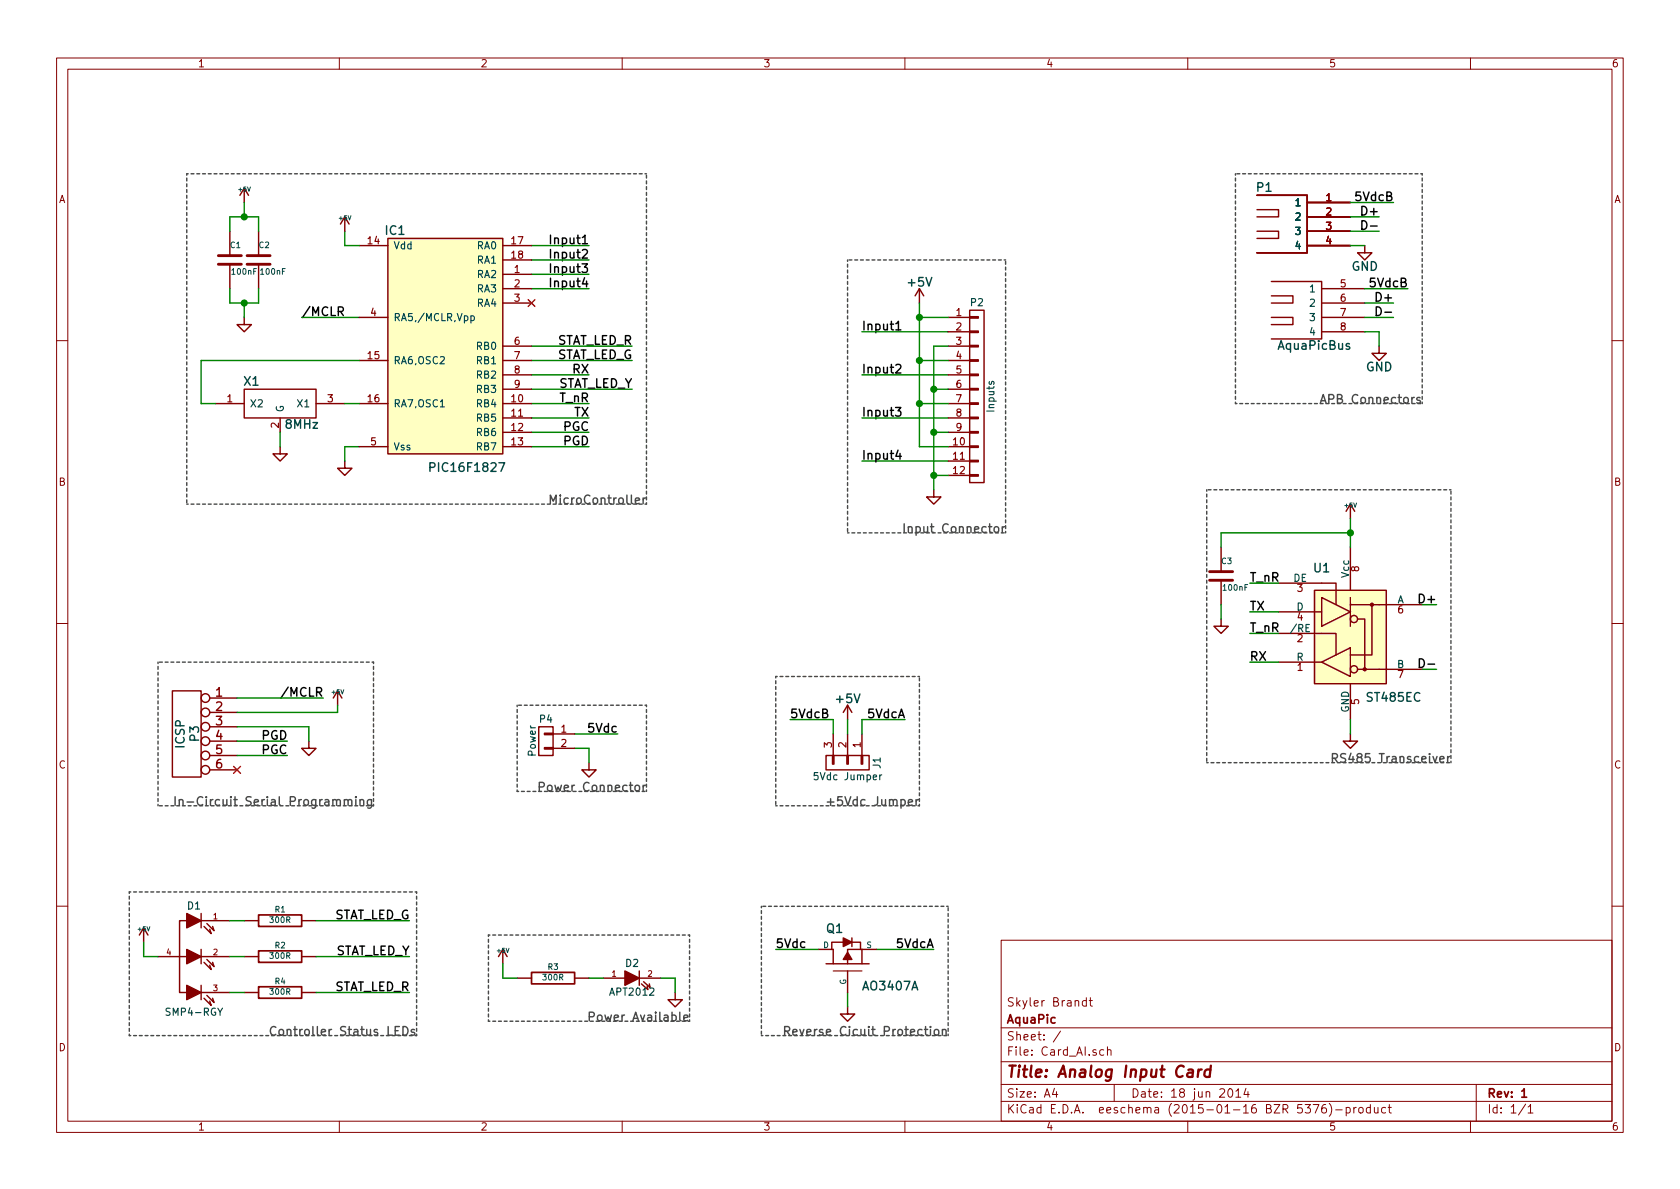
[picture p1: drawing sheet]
<svg xmlns="http://www.w3.org/2000/svg" width="297mm" height="210mm" viewBox="0 0 297 210" stroke-linecap="round" stroke-linejoin="round" font-family="sans-serif">
<g fill="none" stroke="#840000" stroke-width=".18">
<path d="M10 10.3h277v189.9h-277zM12 12.2h273v186.1h-273zM60 10.3v1.9M110 10.3v1.9M160 10.3v1.9M210 10.3v1.9M260 10.3v1.9M10 60.2h2M285 60.2h2M10 110.3h2M285 110.3h2M10 160.2h2"/>
<path d="M177 166.3h108v32h-108zM192.1 177l-.5-.1-.2 .3v.6l.2 .1 .5-.1M192.1 176.4v1.5M192.6 176.9h.5M192.8 176.4v1.3l.3 .2M285 160.2h2M60 198.3v1.9M110 198.3v1.9M160 198.3v1.9M177 194.8h108M177 191.8h108M177 187.8h108"/>
<path d="M177 181.8h108M186.4 192.5l-.3 1h.9M186.8 193v1M187.5 182.3l-1.3 2M195.1 185.7l-.4-.1-.3 .3 .1 .6 .2 .1 .4-.1M195.8 185.7l.2-.1 .4 .1v.9M195.8 185.1v1.5M197 191.8v3M210 198.3v1.9M217.2 192.7l.2-.2a.81 .81 0 0 1 .6 .6 .81 .81 0 0 1-.2 .8l-.2 .1a.79 .79 0 0 1-.4-1.3zM218.5 193l.4-.5v1.5M218.5 194h.9"/>
<path d="M220.3 192.5l-.4 1h1M220.6 193v1M232.2 195.3h1l-.7 1.5M234.4 195.3a.59 .59 0 0 0-.7 .7l.1 .7 .2 .1 .5-.1v-.5l-.1-.2-.4-.1-.3 .3M235 195.1a1.71 1.71 0 0 1 0 2.3M236.2 196.3h1.1M238 195.9l.5-.1 .2 .3-.1 .6h-.6M238 195.8v1.5M239.4 195.8v1M239.8 195.8l-.4 .3M240.3 196l.2-.2 .4 .2 .1 .5-.1 .2-.4 .1-.2-.1zM242.3 195.9l-.4-.1-.3 .3 .1 .6 .2 .1 .4-.1"/>
<path d="M242.3 195.3v1.5M243 195.8l.1 .9 .3 .1 .2-.1M243.6 195.8v1M245 195.9l-.4-.1-.3 .3v.6l.3 .1 .4-.1M245.4 195.8h.6M245.6 195.3v1.3l.4 .2M260 198.3v1.9M261 191.8v6.5M269.7 195.2l-1.2 2M270.2 195.8l.4-.5v1.5M270.2 196.8h.8"/>
</g>
<path d="M45.7 161.8h7.6v2h-7.6zM45.7 168.1h7.6v2.1h-7.6zM45.7 174.5h7.6v2h-7.6zM94 172h7.6v2h-7.6zM269.1 194h.8" fill="none" stroke="#840000" stroke-width=".3"/>
<path d="M210.1 189.2h.8l-.1 1.2M210.9 189.6l-.7 .1a.4 .4 0 0 0-.3 .3 .4 .4 0 0 0 .2 .4l.7-.1M211.9 189.1l-.1 1.3M212.5 189.1a.54 .54 0 0 0-.6 .4M214 189.2a.7 .7 0 0 0-1 .3v.8l.3 .1 .6-.1M214.1 188.4l-.2 2" fill="none" stroke="#840000" stroke-width=".41"/>
<g fill="none" stroke="#840000" stroke-width=".25">
<path d="M43.2 33.3l-.8 1.2M43.2 33.3v2.5M43.2 33.3l.7 1.2M61 38.3l-.8 1.3M61 38.3v2.6M61 38.3l.7 1.3M222.2 34.5h8.9v10.2h-8.9M222.2 37.1h3.9v1.2h-3.9M231.1 35.8h7.7M231.1 38.3h7.7M40.6 40.9v4.3M40.6 46.7v4.3"/>
<path d="M43.2 56.1v1.3h1.2l-1.2 1.3-1.3-1.3h1.3M45.7 40.9v4.3M45.7 46.7v4.3M63.5 43.4h5.1M63.5 56.1h5.1M68.6 42.2h20.3v38.1h-20.3zM88.9 43.4h5.1M88.9 51h5.1M88.9 53.6h5.1M88.9 48.5h5.1M88.9 46h5.1M162.6 51l-.8 1.3"/>
<path d="M162.6 51v2.6M162.6 51l.7 1.3M167.6 56.1h3.8M167.6 58.7h3.8M171.4 54.9h2.6v30.4h-2.6zM171.4 58.5h1.6v.3h-1.6zM171.4 56h1.6v.3h-1.6zM222.2 40.9h3.9v1.3h-3.9M224.8 56.1h3.8v1.3h-3.8M224.8 52.3h3.8v1.3h-3.8M224.8 49.8h8.9v10.1h-8.9M231.1 40.9h7.7"/>
<path d="M231.1 43.4h7.7M233.7 51h7.6M233.7 53.6h7.6M233.7 56.1h7.6M233.7 58.7h7.6M241.3 43.4v1.3h1.3l-1.3 1.3-1.3-1.3h1.3M38.1 71.4h5.1M43.2 68.8h12.7v5.1h-12.7zM49.5 79v1.3h1.3l-1.3 1.2-1.2-1.2h1.2M49.5 73.9v2.5M55.9 71.4h5.1M63.5 71.4h5.1"/>
<path d="M63.5 79h5.1M63.5 63.7h5.1M88.9 71.4h5.1M88.9 79h5.1M88.9 61.2h5.1M88.9 63.7h5.1M88.9 66.3h5.1M88.9 68.8h5.1M88.9 73.9h5.1M88.9 76.4h5.1M167.6 71.4h3.8M167.6 79h3.8"/>
<path d="M167.6 61.2h3.8M167.6 63.7h3.8M167.6 66.3h3.8M167.6 68.8h3.8M167.6 73.9h3.8M167.6 76.4h3.8M171.4 78.9h1.6v.2h-1.6zM171.4 76.3h1.6v.3h-1.6zM171.4 73.8h1.6v.2h-1.6zM171.4 71.2h1.6v.3h-1.6zM171.4 68.7h1.6v.3h-1.6zM171.4 66.2h1.6v.2h-1.6z"/>
<path d="M171.4 63.6h1.6v.3h-1.6zM171.4 61.1h1.6v.2h-1.6zM243.8 61.2v1.3h1.3l-1.3 1.2-1.2-1.2h1.2M61 81.5v1.3h1.2l-1.2 1.3-1.3-1.3h1.3M165.1 86.6v1.3h1.3l-1.3 1.2-1.3-1.2h1.3M167.6 81.5h3.8M167.6 84.1h3.8M171.4 83.9h1.6v.3h-1.6zM171.4 81.4h1.6v.3h-1.6zM215.9 96.8v4.3M238.8 89.1v2.6M238.8 96.8v7.6"/>
<path d="M238.8 89.1l-.8 1.3M238.8 89.1l.7 1.3M215.9 109.5v1.2h1.3l-1.3 1.3-1.3-1.3h1.3M215.9 102.6v4.3M226.1 112h10.1v3.8M226.1 103.1h10.1v3.8M226.1 117.1h7.6M226.1 108.2h7.6M232.4 104.4h12.7v16.5h-12.7zM233.7 105.7l5.1 2.5-5.1 2.5zM233.7 117.1l5.1-2.6v5.1zM238.8 106.9h3.8v8.9h-3.8"/>
<path d="M238.8 105.7v5M240 109.5h1.3v8.9h-1.3M241.3 118.4h10.2M242.6 106.9h8.9M30.5 122.2h5.1v15.2h-5.1zM37.1 123.4h4.8M37.1 126h4.8M37.1 128.5h4.8M37.1 131.1h4.8M37.1 133.6h4.8M37.1 136.1h4.8M54.6 131.1v1.2h1.3l-1.3 1.3-1.3-1.3h1.3"/>
<path d="M59.7 122.2l-.8 1.2M59.7 122.2v2.5M59.7 122.2l.8 1.2M95.2 128.5h2.6v5.1h-2.6zM96.3 132.2h1.5v.3h-1.5zM96.3 129.7h1.5v.2h-1.5zM97.8 129.8h3.8M97.8 132.3h3.8M104.1 134.9v1.2h1.3l-1.3 1.3-1.2-1.3h1.2M146 133.6h7.7v2.5h-7.7zM147.2 133.6h.2v1.5h-.2zM147.3 129.8v3.8"/>
<path d="M149.7 133.6h.3v1.5h-.3zM149.9 124.7v2.5M149.9 129.8v3.8M149.9 124.7l-.8 1.3M149.9 124.7l.7 1.3M152.3 133.6h.2v1.5h-.2zM152.4 129.8v3.8M238.8 129.8v1.3h1.2l-1.2 1.2-1.3-1.2h1.3M238.8 120.9v6.3M25.4 164.1l-.8 1.2M25.4 164.1v2.5M25.4 164.1l.8 1.2"/>
<path d="M27.9 169.2h5.1M33 162.8h-1.3v12.7h1.3M35.6 169.2h5M35.6 161.5v2.6M35.6 167.9v2.5M35.6 174.2v2.6M35.6 162.8h5M35.6 175.5h5M36.1 176.5l1.2 1.3-.2-.8M36.1 170.2l1.2 1.2-.2-.7M36.1 163.8l1.2 1.3-.2-.8M36.6 176l1.2 1.3-.2-.8"/>
<path d="M36.6 169.7l1.2 1.2-.2-.7M36.6 163.3l1.2 1.3-.2-.8M43.2 169.2h2.5M43.2 162.8h2.5M43.2 175.5h2.5M53.3 169.2h2.6M53.3 162.8h2.6M53.3 175.5h2.6M88.9 167.9l-.8 1.3M88.9 167.9v2.5M88.9 167.9l.8 1.3M91.4 173h2.6"/>
<path d="M101.6 173h2.5M106.7 173h3.8M113 171.7v2.5M113 173h3.8M113.4 174l1.2 1-.2-.6M113.8 173.6l1.1 1-.1-.6M119.4 175.5v1.3h1.2l-1.2 1.2-1.3-1.2h1.3M144.8 167.9h2.5v2.5M146 170.4h7.7M149.1 166.6h-2v1.3M149.9 178v1.3h1.2l-1.2 1.3-1.3-1.3h1.3M149.9 169.7v.7"/>
<path d="M149.9 171.7v3.8M150.6 166.6h1.5v1.3M150.6 165.9v1.5M152.4 167.9h-2.5v.5M152.4 167.9v2.5M152.4 167.9h2.5"/>
<circle cx="239.4" cy="109.5" r=".63"/>
<circle cx="239.4" cy="118.4" r=".63"/>
<circle cx="36.3" cy="136.1" r=".76"/>
<circle cx="36.3" cy="126" r=".76"/>
<circle cx="36.3" cy="128.5" r=".76"/>
<circle cx="36.3" cy="131.1" r=".76"/>
<circle cx="36.3" cy="133.6" r=".76"/>
<circle cx="36.3" cy="123.4" r=".76"/>
</g>
<path d="M93.4 53l1.2 1.2M94.6 53l-1.2 1.2M41.3 135.5l1.2 1.2M42.5 135.5l-1.2 1.2" fill="none" stroke="#f00" stroke-width=".25"/>
<g fill="none" stroke="#484848" stroke-width=".25">
<path d="M233.5 71.3l.5-1.5 .5 1.5M233.6 70.9h.7M251.1 70.4l-.4-.1-.2 .2 .1 .2 .5 .2v.3h-.6M97.3 89.1v-1.6l.5 1.1 .5-1.1v1.6M113.7 88.1v1M114.1 88.1h-.2l-.2 .3M159.9 92.6v1.6M160.6 93.3l.1-.1a.36 .36 0 0 1 .6 .2v.8M160.6 93.1v1.1M177.6 93.1l-.2 .1-.2 .2M95.4 139.2l.7-.1 .1-.2v-.4l-.3-.2h-.5v1.6M114.1 138.9h-.2l-.2 .3"/>
<path d="M235.6 134.1l.7-.1 .2-.2-.1-.4-.2-.1h-.6v1.5M236 134.1l.5 .7M31 140.9v1.5M31.7 141.5h.1a.36 .36 0 0 1 .6 .1v.8M31.7 141.4v1M33.1 141.8h1.1M35.8 141a.62 .62 0 0 0-.7 0 .62 .62 0 0 0-.2 .8 .58 .58 0 0 0 .3 .5 .58 .58 0 0 0 .6 0M65.7 141.4v1.2l-.3 .3-.4-.1M65.7 141.5a.48 .48 0 0 0-.7 0v.8a.48 .48 0 0 0 .7 0M146.3 141.8h1.1M146.9 141.2v1.2M104.2 179.8l.7-.1 .2-.2-.1-.4-.2-.1h-.6v1.5"/>
<path d="M48.8 181.7a.62 .62 0 0 0-.8 0 .62 .62 0 0 0-.2 .7 .58 .58 0 0 0 .3 .6 .58 .58 0 0 0 .7-.1M49.5 182.1l.3-.1 .3 .3v.5l-.3 .3-.3-.1-.2-.2v-.5zM73.3 182.1l-.4-.1-.2 .3 .1 .2 .5 .1v.4h-.6M120.9 180l.7-.1v-.3l-.5-.1-.2 .2 .1 .7h.6M138.7 182.3h.8l.1-.3-.1-.3-.2-.2h-.6v1.6M139.1 182.3l.5 .8M140.2 182.5l.7-.1-.1-.3-.4-.1-.2 .3 .1 .7h.5M166.6 182.2l.1-.1a.36 .36 0 0 1 .6 .2v.8M166.6 182v1.1"/>
</g>
<g fill="none" stroke="#000" stroke-width=".25">
<path d="M240.8 39a.77 .77 0 0 1 .9 .8 .77 .77 0 0 1-.9 .8zM242.3 40h1.2M59.8 55.1l.8-.1 .1-.2-.1-.4-.2-.1h-.6v1.5M60.2 55.1l.5 .7M158.4 57.2l.5-.4v1.5M158.4 58.3h.9M243.3 54.3a.77 .77 0 0 1 .9 .7 .77 .77 0 0 1-.9 .8zM244.9 55.2h1.1M158.3 72.1h1l-.5 .5 .3 .1 .2 .2-.1 .5-.2 .2h-.5l-.2-.2M158.4 64.6l.2-.2h.4l.2 .2 .1 .3-.1 .2-.9 .9h1M158.8 79.6l-.4 1.1h1M159.1 80.2v1"/>
<path d="M251 116.5a.77 .77 0 0 1 .8 .8 .77 .77 0 0 1-.8 .7z"/>
</g>
<path d="M38.6 46.7h4.1M38.6 45.2h4.1M43.7 46.7h4.1M43.7 45.2h4.1M213.9 102.6h4M213.9 101.1h4" fill="none" stroke="#840000" stroke-width=".51"/>
<g fill="#840000" stroke="#840000" stroke-width=".25">
<path d="M33 161.5l2.6 1.3-2.6 1.3z"/>
<path d="M33 174.2l2.6 1.3-2.6 1.3z"/>
<path d="M33 167.9l2.6 1.3-2.6 1.2z"/>
<path d="M110.5 171.7l2.5 1.3-2.5 1.2z"/>
<path d="M149.1 165.9l1.5 .7-1.5 .8z"/>
<path d="M149.9 168.4l.7 1.3h-1.5z"/>
<circle cx="241.3" cy="118.4" r=".25"/>
<circle cx="242.6" cy="106.9" r=".25"/>
</g>
<g fill="#ffffc2" stroke="#ffffc2" stroke-width=".25">
<path d="M232.4 104.4h12.7v16.5h-12.7z"/>
<path d="M68.6 42.2h20.3v38.1h-20.3z"/>
</g>
<path d="M238.6 60.8h-.4l-.2 .2 .1 .2 .5 .1v.4h-.6M76 82.6h.8l.1-.3-.1-.3-.2-.2h-.6v1.6M88.2 81.8h1l-.6 1.6" fill="none" stroke="#004848" stroke-width=".25"/>
<path d="M83.3 55.9l.3-.1 .3 .3-.2 .5h-.4M83.3 55.8v1.3M155.5 137v.9M155.9 137l-.4 .3" fill="none" stroke="#004848" stroke-width=".2"/>
<g fill="none" stroke="#008400" stroke-width=".25">
<path d="M43.2 35.8v2.5M238.8 38.3h5M238.8 35.8h7.6M40.6 51v2.6h5.1v-2.6M40.6 40.9v-2.6h5.1v2.6M43.2 53.6v2.5M53.3 56.1h10.2M61 40.9v2.5h2.5M94 46h10.1M94 48.5h10.1M94 51h10.1M94 43.4h10.1"/>
<path d="M152.4 58.7h15.2M162.6 53.6v25.4h5M162.6 56.1h5M238.8 43.4h2.5M238.8 40.9h5M241.3 51h7.6M241.3 56.1h5.1M241.3 53.6h5.1M241.3 58.7h2.5v2.5M49.5 76.4v2.6M61 71.4h2.5M63.5 79h-2.5v2.5"/>
<path d="M63.5 63.7h-27.9v7.7h2.5M94 76.4h10.1M94 79h10.1M94 71.4h10.1M94 66.3h10.1M94 73.9h10.1M94 61.2h17.8M94 63.7h17.8M94 68.8h17.8M152.4 66.3h15.2M152.4 73.9h15.2M162.6 71.4h5"/>
<path d="M162.6 63.7h5M165.1 76.4h2.5M165.1 68.8h2.5M167.6 61.2h-2.5v25.4M152.4 81.5h15.2M165.1 84.1h2.5M238.8 91.7v5.1M238.8 94.2h-22.9v2.6M215.9 106.9v2.6M221 108.2h5.1M221 117.1h5.1M221 103.1h5.1"/>
<path d="M221 112h5.1M41.9 123.4h15.2M41.9 131.1h8.9M41.9 133.6h8.9M41.9 128.5h12.7v2.6M59.7 124.7v1.3h-17.8M101.6 129.8h7.6M101.6 132.3h2.5v2.6M139.7 127.2h7.6v2.6M149.9 127.2v2.6M160 127.2h-7.6v2.6M238.8 127.2v2.6"/>
<path d="M25.4 166.6v2.6h2.5M40.6 169.2h2.6M40.6 175.5h2.6M40.6 162.8h2.6M55.9 169.2h16.5M55.9 175.5h16.5M55.9 162.8h16.5M88.9 170.4v2.6h2.5M104.1 173h2.6M116.8 173h2.6v2.5M137.2 167.9h7.6M149.9 175.5v2.5"/>
<path d="M154.9 167.9h10.2"/>
</g>
<g fill="none" stroke="#484848" stroke-width=".25" stroke-dasharray=".5" stroke-dashoffset=".3">
<path d="M33 30.7v58.4M114.3 30.7h-81.3M218.4 30.7v40.7M251.5 30.7h-33.1M149.9 46v48.2M177.8 46h-27.9M218.4 71.4h33.1M251.5 71.4v-40.7M33 89.1h81.3M114.3 89.1v-58.4M149.9 94.2h27.9M177.8 94.2v-48.2"/>
<path d="M213.4 86.6v48.3M256.5 86.6h-43.1M66 117.1h-38.1M137.2 119.6v22.9M162.6 119.6h-25.4M91.4 124.7v15.2M91.4 139.9h22.9M114.3 124.7h-22.9M114.3 139.9v-15.2M213.4 134.9h43.1M256.5 134.9v-48.3M22.9 157.7v25.4"/>
<path d="M27.9 142.5v-25.4M66 142.5h-38.1M66 142.5v-25.4M73.7 157.7h-50.8M137.2 142.5h25.4M162.6 142.5v-22.9M86.4 165.3v15.3M121.9 165.3h-35.5M134.6 160.3v22.8M167.6 160.3h-33M22.9 183.1h50.8M73.7 183.1v-25.4"/>
<path d="M86.4 180.6h35.5M121.9 180.6v-15.3M134.6 183.1h33M167.6 183.1v-22.8"/>
</g>
<g fill="#008400" stroke="#008400" stroke-width=".25">
<circle cx="43.2" cy="53.6" r=".51"/>
<circle cx="238.8" cy="94.2" r=".51"/>
<circle cx="43.2" cy="38.3" r=".51"/>
<circle cx="165.1" cy="84.1" r=".51"/>
<circle cx="165.1" cy="76.4" r=".51"/>
<circle cx="165.1" cy="68.8" r=".51"/>
<circle cx="162.6" cy="56.1" r=".51"/>
<circle cx="162.6" cy="63.7" r=".51"/>
<circle cx="162.6" cy="71.4" r=".51"/>
</g>
<path d="M147.3 171.7h5.1" fill="none" stroke="#840000" stroke-width=".2"/>
<text font-size="2.8" fill="#840000" x="178" y="190.5">Title: Analog Input Card</text>
<g font-size="2.1" fill="#004848">
<text x="222.2" y="33.9">P1</text>
<text x="68.2" y="41.5">IC1</text>
<text x="238.9" y="47.9">GND</text>
<text x="160.7" y="50.7">+5V</text>
<text x="226.2" y="61.8">AquaPicBus</text>
<text x="241.5" y="65.7">GND</text>
<text x="43.2" y="68.2">X1</text>
<text x="50.6" y="75.8">8MHz</text>
<text x="76.6" y="83.4">PIC16F1827</text>
<text x="232.3" y="101.2">U1</text>
<text x="148" y="124.3">+5V</text>
<text x="241.8" y="124.1">ST485EC</text>
<text x="35.2" y="131.1" transform="rotate(-90 35.2 131.1)">P3</text>
<text x="32.6" y="132.3" transform="rotate(-90 32.6 132.3)">ICSP</text>
<text x="146.2" y="165">Q1</text>
<text x="152.7" y="175.1">AO3407A</text>
</g>
<g font-size="2.1">
<text x="239.8" y="35.6">5VdcB</text>
<text x="241.1" y="38.1">D+</text>
<text x="97.8" y="43.2">Input1</text>
<text x="97.8" y="45.7">Input2</text>
<text x="97.8" y="48.3">Input3</text>
<text x="97.8" y="50.8">Input4</text>
<text x="242.3" y="50.8">5VdcB</text>
<text x="243.6" y="53.3">D+</text>
<text x="53.3" y="55.9">/MCLR</text>
<text x="152.4" y="58.4">Input1</text>
<text x="98" y="63.5">STAT_LED_G</text>
<text x="98.1" y="61">STAT_LED_R</text>
<text x="98.2" y="68.6">STAT_LED_Y</text>
<text x="98.8" y="71.1">T_nR</text>
<text x="101.2" y="66">RX</text>
<text x="152.4" y="66">Input2</text>
<text x="99.5" y="76.2">PGC</text>
<text x="101.4" y="73.7">TX</text>
<text x="152.4" y="73.7">Input3</text>
<text x="99.5" y="78.7">PGD</text>
<text x="152.4" y="81.3">Input4</text>
<text x="221" y="107.9">TX</text>
<text x="221" y="102.9">T_nR</text>
<text x="221" y="111.8">T_nR</text>
<text x="221" y="116.8">RX</text>
<text x="50.4" y="123.2">/MCLR</text>
<text x="46.2" y="130.8">PGD</text>
<text x="104.1" y="129.5">5Vdc</text>
<text x="139.7" y="127">5VdcB</text>
<text x="153.4" y="127">5VdcA</text>
<text x="46.2" y="133.3">PGC</text>
<text x="58.6" y="162.6">STAT_LED_G</text>
<text x="137.2" y="167.6">5Vdc</text>
<text x="158.5" y="167.6">5VdcA</text>
<text x="58.8" y="168.9">STAT_LED_Y</text>
<text x="58.7" y="175.3">STAT_LED_R</text>
</g>
<g font-size="2.1" fill="#484848">
<text x="234.6" y="71.4">APB Connectors</text>
<text x="98.5" y="89.1">MicroController</text>
<text x="161.4" y="94.2">Input Connector</text>
<text x="237.5" y="134.9">RS485 Transceiver</text>
<text x="36" y="142.5">In-Circuit Serial Programming</text>
<text x="96.7" y="139.9">Power Connector</text>
<text x="148" y="142.5">+5Vdc Jumper</text>
<text x="50.4" y="183.1">Controller Status LEDs</text>
<text x="105.6" y="180.6">Power Available</text>
<text x="141.8" y="183.1">Reverse Cicuit Protection</text>
</g>
<g font-size="2.1" fill="#008400">
<text x="251.2" y="106.7">D+</text>
<text x="251.8" y="118.1">D-</text>
</g>
<g font-size="2.1" fill="#840000">
<text x="38.2" y="123.2">1</text>
<text x="38.2" y="125.7">2</text>
<text x="38.2" y="128.3">3</text>
<text x="38.2" y="130.8">4</text>
<text x="38.2" y="133.3">5</text>
<text x="38.2" y="135.9">6</text>
<text x="178" y="178">Skyler Brandt</text>
<text x="178" y="184">Sheet: /</text>
<text x="178" y="181">AquaPic</text>
<text x="178" y="186.7">File: Card_AI.sch</text>
<text x="178" y="196.9">KiCad E.D.A. eeschema (2015-01-16 BZR 5376)-product</text>
<text x="178" y="194.1">Size: A4</text>
<text x="200" y="194.1">Date: 18 jun 2014</text>
<text x="263" y="194.1">Rev: 1</text>
<text x="263" y="196.9">Id: 1/1</text>
</g>
<g font-size="1.8" fill="#840000">
<text x="35" y="11.9">1</text>
<text x="85" y="11.9">2</text>
<text x="135" y="11.9">3</text>
<text x="185" y="11.9">4</text>
<text x="235" y="11.9">5</text>
<text x="285" y="11.9">6</text>
<text x="10.4" y="35.9">A</text>
<text x="234.5" y="35.6">1</text>
<text x="285.4" y="35.9">A</text>
<text x="234.5" y="38.1">2</text>
<text x="234.5" y="40.6">3</text>
<text x="65.1" y="43.2">14</text>
<text x="90.5" y="43.2">17</text>
<text x="90.5" y="45.7">18</text>
<text x="234.5" y="43.2">4</text>
<text x="91" y="48.3">1</text>
<text x="91" y="50.8">2</text>
<text x="91" y="53.3">3</text>
<text x="237" y="50.8">5</text>
<text x="237" y="53.3">6</text>
<text x="65.6" y="55.9">4</text>
<text x="169.1" y="55.9">1</text>
<text x="169.1" y="58.4">2</text>
<text x="237" y="55.9">7</text>
<text x="237" y="58.4">8</text>
<text x="65.1" y="63.5">15</text>
<text x="91" y="61">6</text>
<text x="91" y="63.5">7</text>
<text x="169.1" y="61">3</text>
<text x="169.1" y="63.5">4</text>
<text x="40.2" y="71.1">1</text>
<text x="57.9" y="71.1">3</text>
<text x="65.1" y="71.1">16</text>
<text x="90.5" y="71.1">10</text>
<text x="91" y="66">8</text>
<text x="91" y="68.6">9</text>
<text x="169.1" y="66">5</text>
<text x="169.1" y="68.6">6</text>
<text x="169.1" y="71.1">7</text>
<text x="49.3" y="75.7" transform="rotate(-90 49.3 75.7)">2</text>
<text x="90.5" y="73.7">11</text>
<text x="90.5" y="76.2">12</text>
<text x="169.1" y="73.7">8</text>
<text x="169.1" y="76.2">9</text>
<text x="65.6" y="78.7">5</text>
<text x="90.5" y="78.7">13</text>
<text x="168.6" y="78.7">10</text>
<text x="168.6" y="81.3">11</text>
<text x="168.6" y="83.8">12</text>
<text x="10.4" y="85.9">B</text>
<text x="285.4" y="85.9">B</text>
<text x="240.3" y="101.1" transform="rotate(-90 240.3 101.1)">8</text>
<text x="229.4" y="104.6">3</text>
<text x="229.4" y="113.5">2</text>
<text x="229.4" y="109.7">4</text>
<text x="247.2" y="108.5">6</text>
<text x="229.4" y="118.6">1</text>
<text x="247.2" y="119.9">7</text>
<text x="240.3" y="124.6" transform="rotate(-90 240.3 124.6)">5</text>
<text x="99.2" y="129.5">1</text>
<text x="10.4" y="135.9">C</text>
<text x="99.2" y="132.1">2</text>
<text x="147.1" y="132.2" transform="rotate(-90 147.1 132.2)">3</text>
<text x="149.6" y="132.2" transform="rotate(-90 149.6 132.2)">2</text>
<text x="152.1" y="132.2" transform="rotate(-90 152.1 132.2)">1</text>
<text x="285.4" y="135.9">C</text>
<text x="10.4" y="185.9">D</text>
<text x="285.4" y="185.9">D</text>
<text x="35" y="199.9">1</text>
<text x="85" y="199.9">2</text>
<text x="135" y="199.9">3</text>
<text x="185" y="199.9">4</text>
<text x="235" y="199.9">5</text>
<text x="285" y="199.9">6</text>
</g>
<g font-size="1.8" fill="#004848">
<text x="229.1" y="36.4">1</text>
<text x="229.1" y="39">2</text>
<text x="229.1" y="41.5">3</text>
<text x="69.6" y="44.1">Vdd</text>
<text x="84.4" y="44.1">RA0</text>
<text x="84.4" y="46.6">RA1</text>
<text x="229.1" y="44.1">4</text>
<text x="84.4" y="49.1">RA2</text>
<text x="84.4" y="51.7">RA3</text>
<text x="231.7" y="51.7">1</text>
<text x="69.6" y="56.8">RA5,/MCLR,Vpp</text>
<text x="84.4" y="54.2">RA4</text>
<text x="171.7" y="54.1">P2</text>
<text x="231.7" y="54.2">2</text>
<text x="231.7" y="56.8">3</text>
<text x="231.7" y="59.3">4</text>
<text x="69.6" y="64.4">RA6,OSC2</text>
<text x="84.4" y="61.8">RB0</text>
<text x="84.4" y="64.4">RB1</text>
<text x="84.4" y="66.9">RB2</text>
<text x="84.4" y="69.5">RB3</text>
<text x="44.2" y="72">X2</text>
<text x="50.2" y="72.9" transform="rotate(-90 50.2 72.9)">G</text>
<text x="52.7" y="72">X1</text>
<text x="69.6" y="72">RA7,OSC1</text>
<text x="84.4" y="72">RB4</text>
<text x="84.4" y="74.5">RB5</text>
<text x="84.4" y="77.1">RB6</text>
<text x="175.8" y="72.7" transform="rotate(-90 175.8 72.7)">Inputs</text>
<text x="69.6" y="79.6">Vss</text>
<text x="84.4" y="79.6">RB7</text>
<text x="228.7" y="102.9">DE</text>
<text x="229.2" y="107.9">D</text>
<text x="238.5" y="102.2" transform="rotate(-90 238.5 102.2)">Vcc</text>
<text x="247" y="106.7">A</text>
<text x="228.4" y="111.8">/RE</text>
<text x="229.2" y="116.8">R</text>
<text x="247" y="118.1">B</text>
<text x="95.5" y="127.8">P4</text>
<text x="238.5" y="126" transform="rotate(-90 238.5 126)">GND</text>
<text x="94.7" y="133.7" transform="rotate(-90 94.7 133.7)">Power</text>
<text x="144.3" y="137.9">5Vdc Jumper</text>
<text x="155.7" y="135.8" transform="rotate(-90 155.7 135.8)">J1</text>
<text x="33.2" y="160.8">D1</text>
<text x="110.6" y="171">D2</text>
<text x="29.7" y="179.6">SMP4-RGY</text>
<text x="108" y="176">APT2012</text>
</g>
<g font-size="1.4" fill="#004848">
<text x="40.7" y="43.9">C1</text>
<text x="45.8" y="43.9">C2</text>
<text x="41.1" y="48.6">100nF</text>
<text x="46.2" y="48.6">100nF</text>
<text x="216" y="99.7">C3</text>
<text x="216.4" y="104.4">100nF</text>
<text x="48.6" y="161.3">R1</text>
<text x="47.8" y="163.2">300R</text>
<text x="48.6" y="167.7">R2</text>
<text x="145.5" y="167.6">D</text>
<text x="153.2" y="167.6">S</text>
<text x="47.8" y="169.5">300R</text>
<text x="96.1" y="173.3">300R</text>
<text x="96.9" y="171.5">R3</text>
<text x="47.8" y="175.9">300R</text>
<text x="48.6" y="174">R4</text>
<text x="149.6" y="174.1" transform="rotate(-90 149.6 174.1)">G</text>
</g>
<g font-size="1.4" fill="#840000">
<text x="37.7" y="162.6">1</text>
<text x="29.5" y="168.9">4</text>
<text x="37.7" y="168.9">2</text>
<text x="108.2" y="172.7">1</text>
<text x="114.6" y="172.7">2</text>
<text x="37.7" y="175.3">3</text>
</g>
<g font-size="1.1" fill="#004848">
<text x="42.2" y="33.9">+5V</text>
<text x="60" y="38.9">+5V</text>
<text x="237.8" y="89.7">+5V</text>
<text x="58.7" y="122.8">+5V</text>
<text x="24.4" y="164.7">+5V</text>
<text x="87.9" y="168.5">+5V</text>
</g>
</svg>
